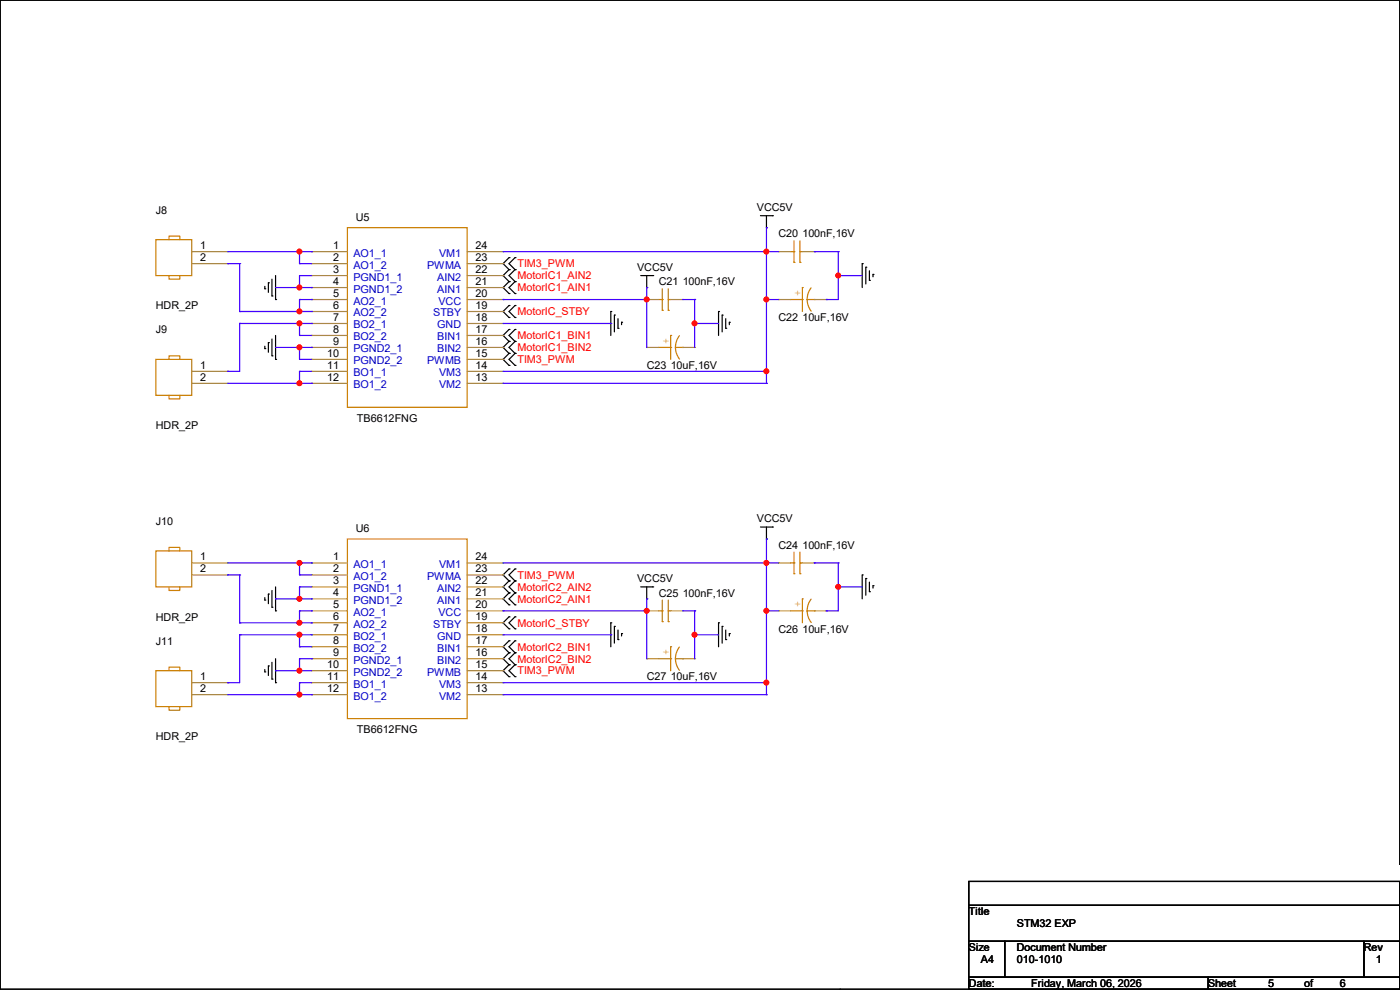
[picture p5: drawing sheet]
<svg xmlns="http://www.w3.org/2000/svg" width="297mm" height="210mm" viewBox="0 0 297 210" stroke-linecap="round" stroke-linejoin="round" font-family="sans-serif">
<path d="M0 0h297v209.8h-297zM178.2 209.8h.1" fill="none" stroke="#000" stroke-width=".25"/>
<path d="M207.9 209.8h2.3v.2h-2.3z" fill="#fff"/>
<path d="M237.6 209.8h.1" fill="none" stroke="#000" stroke-width=".25"/>
<g fill="#fff">
<path d="M267.3 209.8h2.3v.2h-2.3z"/>
<path d="M296.9 183.6h.1v4.7h-.1z"/>
</g>
<g fill="none" stroke="#000" stroke-width=".25">
<path d="M56.9 60h.1M56.9 60v2M57.7 59.2v3.6M58.5 58.5v5M108 54.7l-1.3 1.2 1.3 1.3M108 57.2l-1.3 1.3 1.3 1.2M108 59.7l-1.3 1.3 1.3 1.3M108 54.7h.1M108 57.2h.1M108 59.7h.1M109.3 54.7l-1.3 1.2 1.3 1.3M109.3 57.2l-1.3 1.3 1.3 1.2"/>
<path d="M109.3 59.7l-1.3 1.3 1.3 1.3M109.3 57.2h.1M109.3 54.7h.1M109.3 59.7h.1M135.9 58.5h2.6M137.2 58.5v2.5M138.5 58.5h.1M161.3 45.8h2.6M162.6 48.3h.1M162.6 45.8v2.5M163.9 45.8h.1M182.9 55.9h.1"/>
<path d="M182.9 55.9v5.1M183.7 56.7h.1M183.7 56.7v3.5M184.4 59.5h.1M184.4 57.4v2.1M185.2 58.2h.1M185.2 58.2v.5M56.2 74h.1M56.2 61.3h.1M56.2 60.7v.6M56.2 73.4v.6M56.9 72.7h.1"/>
<path d="M56.9 72.7v2M57.7 75.5h.1M57.7 62.8h.1M57.7 71.9v3.6M58.5 76.2h.1M58.5 63.5h.1M58.5 71.2v5M108 64.8l-1.3 1.3 1.3 1.3M108 69.9l-1.3 1.3 1.3 1.2M108 72.4l-1.3 1.3 1.3 1.3M108 75l-1.3 1.2 1.3 1.3M108 62.3h.1"/>
<path d="M108 64.8h.1M108 67.4h.1M108 69.9h.1M108 72.4h.1M108 75h.1M108 77.5h.1M109.3 64.8l-1.3 1.3 1.3 1.3M109.3 69.9l-1.3 1.3 1.3 1.2M109.3 72.4l-1.3 1.3 1.3 1.3M109.3 75l-1.3 1.2 1.3 1.3M109.3 62.3h.1M109.3 67.4h.1"/>
<path d="M109.3 64.8h.1M109.3 72.4h.1M109.3 69.9h.1M109.3 75h.1M109.3 77.5h.1M129.6 66.1h.1M129.6 66.1v5.1M130.3 66.8h.1M130.3 66.8v3.6M131.1 69.6h.1M131.1 67.6v2M131.9 68.4h.1"/>
<path d="M131.9 68.4v.5M137.2 61h.1M152.4 66.1h.1M152.4 66.1v5.1M153.2 66.8h.1M153.2 66.8v3.6M154 69.6h.1M154 67.6v2M154.7 68.4h.1M154.7 68.4v.5M161.3 111.8h2.6M162.6 114.3h.1"/>
<path d="M162.6 111.8v2.5M163.9 111.8h.1M56.2 127.3h.1M56.2 126.8v.5M56.9 126h.1M56.9 126v2.1M57.7 128.8h.1M57.7 125.3v3.5M58.5 129.6h.1M58.5 124.5v5.1M58.5 139.7v5.1M108 120.7l-1.3 1.3 1.3 1.2"/>
<path d="M108 123.2l-1.3 1.3 1.3 1.3M108 125.8l-1.3 1.2 1.3 1.3M108 130.9l-1.3 1.2 1.3 1.3M108 135.9l-1.3 1.3 1.3 1.3M108 138.5l-1.3 1.2 1.3 1.3M108 120.7h.1M108 123.2h.1M108 125.8h.1M108 128.3h.1M108 130.9h.1M108 133.4h.1M108 135.9h.1"/>
<path d="M108 138.5h.1M109.3 120.7l-1.3 1.3 1.3 1.2M109.3 123.2l-1.3 1.3 1.3 1.3M109.3 125.8l-1.3 1.2 1.3 1.3M109.3 130.9l-1.3 1.2 1.3 1.3M109.3 135.9l-1.3 1.3 1.3 1.3M109.3 138.5l-1.3 1.2 1.3 1.3M109.3 123.2h.1M109.3 120.7h.1M109.3 125.8h.1M109.3 128.3h.1M109.3 133.4h.1"/>
<path d="M109.3 130.9h.1M109.3 138.5h.1M109.3 135.9h.1M129.6 132.1h.1M129.6 132.1v5.1M130.3 132.9h.1M130.3 132.9v3.5M131.1 135.7h.1M131.1 133.6v2.1M131.9 134.4h.1M131.9 134.4v.5M135.9 124.5h2.6"/>
<path d="M137.2 127h.1M137.2 124.5v2.5M138.5 124.5h.1M152.4 132.1h.1M152.4 132.1v5.1M153.2 132.9h.1M153.2 132.9v3.5M154 135.7h.1M154 133.6v2.1M154.7 134.4h.1M154.7 134.4v.5M182.9 122h.1"/>
<path d="M182.9 122v5M183.7 122.7h.1M183.7 122.7v3.6M184.4 125.5h.1M184.4 123.5v2M185.2 124.2h.1M185.2 124.2v.6M56.2 142.5h.1M56.2 142v.5M56.9 141.3h.1M56.9 141.3v2M57.7 144.1h.1"/>
<path d="M57.7 140.5v3.6M58.5 144.8h.1M108 141l-1.3 1.3 1.3 1.3M108 141h.1M108 143.6h.1M109.3 141l-1.3 1.3 1.3 1.3M109.3 141h.1M109.3 143.6h.1M205.5 199.7h7.6v7.6h-7.6zM205.5 187h91.5v5.1h-91.5zM205.5 192.1h91.5v7.6h-91.5zM213.1 199.7h76.2v7.6h-76.2z"/>
<path d="M289.3 199.7h7.7v7.6h-7.7zM205.5 207.3h50.8v2.5h-50.8zM256.3 207.3h40.7v2.5h-40.7z"/>
</g>
<g fill="none" stroke="#cc8006" stroke-width=".25">
<path d="M33.1 50.8h7.6v7.7h-7.6zM35.9 58.5v.7h2.2v-.7M35.9 50.8v-.7h2.2v.7M73.7 48.3h25.4v38.1h-25.4zM167.7 53.4h.7M168.4 55.7h.1M168.4 53.4h.1M168.4 51.1v4.6M169.7 53.4h.5M169.7 53.4h.1M169.7 55.7h.1M169.7 51.1v4.6"/>
<path d="M33.1 76.2h7.6v7.7h-7.6zM35.9 76.2v-.7h2.2v.7M139.7 63.5h.8M139.7 73.7h2.6M140.5 65.8h.1M140.5 63.5h.1M140.5 61.3v4.5M141.8 63.5h.1M141.8 65.8h.1M141.8 61.3v4.5M141.8 63.5h.5M142.3 71.2h.1"/>
<path d="M142.3 73.7h.1M142.3 71.2v5M143.3 73.7l.3 1.6 .6 .9M143.3 73.7h1.5M144.1 71.2l-.7 1.4-.1 1.1M144.8 73.7h.1M167.7 63.5h2.5M170.2 61h.1M170.2 63.5h.1M170.2 61v5.1M171.2 63.5l.4 1.6 .5 .9M171.2 63.5h1.6"/>
<path d="M172.1 61.1l-.7 1.4-.2 1M172.8 63.5h.1M35.9 83.9v.7h2.2v-.7M33.1 116.9h7.6v7.6h-7.6zM35.9 116.9v-.8h2.2v.8M73.7 114.3h25.4v38.1h-25.4zM167.7 119.4h.7M168.4 119.4h.1M168.4 117.1v4.6M169.7 119.4h.5M169.7 119.4h.1M169.7 117.1v4.6"/>
<path d="M35.9 124.5v.8h2.2v-.8M139.7 129.6h.8M139.7 139.7h2.6M140.5 131.9h.1M140.5 129.6h.1M140.5 127.3v4.6M141.8 129.6h.1M141.8 131.9h.1M141.8 127.3v4.6M141.8 129.6h.5M142.3 137.2h.1M142.3 139.7h.1"/>
<path d="M142.3 137.2v5.1M143.3 139.7l.3 1.6 .6 .9M143.3 139.7h1.5M144.1 137.3l-.7 1.4-.1 1M144.8 139.7h.1M167.7 129.6h2.5M168.4 121.7h.1M169.7 121.7h.1M170.2 127h.1M170.2 129.6h.1M170.2 127v5.1M171.2 129.6l.4 1.5 .5 .9"/>
<path d="M171.2 129.6h1.6M172.1 127.1l-.7 1.4-.2 1.1M172.8 129.6h.1M33.1 142.3h7.6v7.6h-7.6zM35.9 149.9v.8h2.2v-.8M35.9 142.3v-.8h2.2v.8"/>
</g>
<g fill="none" stroke="#a84" stroke-width=".25">
<path d="M40.7 53.4h7.6M40.7 55.9h7.6M48.3 53.4h.1M48.3 55.9h.1M66.1 53.4h.1M66.1 55.9h.1M66.1 58.5h.1M66.1 53.4h7.6M66.1 55.9h7.6M66.1 58.5h7.6M99.1 53.4h7.6M99.1 55.9h7.6"/>
<path d="M99.1 58.5h7.6M106.7 58.5h.1M106.7 55.9h.1M106.7 53.4h.1M165.1 53.4h.1M165.1 53.4h2.6M170.2 53.4h2.6M172.8 53.4h.1M40.7 78.8h7.6M48.3 78.8h.1M66.1 61h.1M66.1 63.5h.1"/>
<path d="M66.1 66.1h.1M66.1 68.6h.1M66.1 71.2h.1M66.1 73.7h.1M66.1 76.2h.1M66.1 78.8h.1M66.1 63.5h7.6M66.1 78.8h7.6M66.1 61h7.6M66.1 66.1h7.6M66.1 68.6h7.6M66.1 71.2h7.6"/>
<path d="M66.1 73.7h7.6M66.1 76.2h7.6M99.1 63.5h7.6M99.1 78.8h7.6M99.1 61h7.6M99.1 66.1h7.6M99.1 68.6h7.6M99.1 71.2h7.6M99.1 73.7h7.6M99.1 76.2h7.6M106.7 78.8h.1M106.7 76.2h.1"/>
<path d="M106.7 73.7h.1M106.7 71.2h.1M106.7 68.6h.1M106.7 66.1h.1M106.7 63.5h.1M106.7 61h.1M137.2 63.5h.1M137.2 73.7h.1M137.2 63.5h2.5M137.2 73.7h2.5M142.3 63.5h2.5M144.8 63.5h.1"/>
<path d="M144.8 73.7h2.6M147.4 73.7h.1M165.1 63.5h.1M165.1 63.5h2.6M172.8 63.5h2.5M175.3 63.5h.1M40.7 81.3h7.6M48.3 81.3h.1M66.1 81.3h.1M66.1 81.3h7.6M99.1 81.3h7.6M106.7 81.3h.1"/>
<path d="M40.7 119.4h7.6M48.3 119.4h.1M66.1 119.4h.1M66.1 119.4h7.6M99.1 119.4h7.6M106.7 119.4h.1M165.1 119.4h.1M165.1 119.4h2.6M170.2 119.4h2.6M172.8 119.4h.1M40.7 122h7.6M48.3 122h.1"/>
<path d="M66.1 122h.1M66.1 124.5h.1M66.1 127h.1M66.1 129.6h.1M66.1 132.1h.1M66.1 134.7h.1M66.1 137.2h.1M66.1 139.7h.1M66.1 129.6h7.6M66.1 122h7.6M66.1 124.5h7.6M66.1 127h7.6"/>
<path d="M66.1 132.1h7.6M66.1 134.7h7.6M66.1 137.2h7.6M66.1 139.7h7.6M99.1 129.6h7.6M99.1 122h7.6M99.1 124.5h7.6M99.1 127h7.6M99.1 132.1h7.6M99.1 134.7h7.6M99.1 137.2h7.6M99.1 139.7h7.6"/>
<path d="M106.7 139.7h.1M106.7 137.2h.1M106.7 134.7h.1M106.7 132.1h.1M106.7 129.6h.1M106.7 127h.1M106.7 124.5h.1M106.7 122h.1M137.2 129.6h.1M137.2 139.7h.1M137.2 129.6h2.5M137.2 139.7h2.5"/>
<path d="M142.3 129.6h2.5M144.8 129.6h.1M144.8 139.7h2.6M147.4 139.7h.1M165.1 129.6h.1M165.1 129.6h2.6M172.8 129.6h2.5M175.3 129.6h.1M40.7 144.8h7.6M40.7 147.4h7.6M48.3 144.8h.1M48.3 147.4h.1"/>
<path d="M66.1 142.3h.1M66.1 144.8h.1M66.1 147.4h.1M66.1 144.8h7.6M66.1 147.4h7.6M66.1 142.3h7.6M99.1 144.8h7.6M99.1 147.4h7.6M99.1 142.3h7.6M106.7 147.4h.1M106.7 144.8h.1M106.7 142.3h.1"/>
</g>
<g fill="none" stroke="#4200ff" stroke-width=".25">
<path d="M48.3 55.9h2.5M48.3 55.9h.1M48.3 53.4h17.8M50.8 55.9h.1M50.8 55.9v10.2M63.5 58.5h2.6M63.5 55.9h2.6M63.5 58.5h.1M63.5 53.4h.1M63.5 55.9h.1M63.5 53.4v2.5M63.5 58.5v2.5"/>
<path d="M66.1 53.4h.1M106.7 53.4h58.4M162.6 53.4h.1M162.6 48.3h.1M162.6 48.3v33M172.8 53.4h5M172.8 53.4h.1M177.8 53.4h.1M177.8 58.5h.1M177.8 53.4v10.1h-2.5M177.8 58.5h5.1M48.3 78.8h.1"/>
<path d="M50.8 66.1h.1M50.8 68.6h.1M50.8 66.1h15.3M50.8 68.6v10.2h-2.5M50.8 68.6h15.3M58.5 61h7.6M58.5 73.7h7.6M63.5 76.2h2.6M63.5 71.2h2.6M63.5 78.8h2.6M63.5 61h.1M63.5 73.7h.1"/>
<path d="M63.5 76.2h.1M63.5 63.5h.1M63.5 71.2h.1M63.5 68.6h.1M63.5 78.8h.1M63.5 63.5v2.6M63.5 68.6v2.6M63.5 73.7v2.5M63.5 78.8v2.5M63.5 63.5h2.6M66.1 61h.1M66.1 73.7h.1"/>
<path d="M66.1 63.5h.1M66.1 66.1h.1M66.1 68.6h.1M106.7 63.5h30.5M106.7 63.5h.1M106.7 68.6h22.9M106.7 78.8h55.9M129.6 68.6h.1M137.2 63.5h.1M137.2 61h.1M137.2 61v12.7M144.8 63.5h2.6"/>
<path d="M147.4 68.6h5M147.4 63.5h.1M147.4 68.6h.1M147.4 63.5v10.2M162.6 63.5h.1M162.6 78.8h.1M162.6 63.5h2.5M175.3 63.5h.1M48.3 81.3h17.8M63.5 81.3h.1M66.1 81.3h.1M106.7 81.3h55.9"/>
<path d="M162.6 81.3h.1M48.3 119.4h17.8M63.5 119.4h.1M63.5 119.4v2.6M66.1 119.4h.1M106.7 119.4h58.4M162.6 114.3h.1M162.6 119.4h.1M162.6 114.3v33.1M172.8 119.4h5M172.8 119.4h.1M177.8 119.4h.1"/>
<path d="M177.8 119.4v10.2h-2.5M48.3 122h2.5M48.3 122h.1M50.8 122h.1M50.8 132.1h.1M50.8 134.7h.1M50.8 122v10.1M50.8 134.7v10.1h-2.5M50.8 132.1h15.3M50.8 134.7h15.3M58.5 127h7.6M58.5 127h.1"/>
<path d="M63.5 122h2.6M63.5 124.5h2.6M63.5 137.2h2.6M63.5 122h.1M63.5 124.5h.1M63.5 127h.1M63.5 129.6h.1M63.5 134.7h.1M63.5 137.2h.1M63.5 139.7h.1M63.5 124.5v2.5M63.5 129.6v2.5"/>
<path d="M63.5 134.7v2.5M63.5 139.7v2.6M63.5 129.6h2.6M63.5 139.7h2.6M66.1 127h.1M66.1 129.6h.1M66.1 132.1h.1M66.1 134.7h.1M66.1 139.7h.1M106.7 129.6h30.5M106.7 129.6h.1M106.7 134.7h22.9"/>
<path d="M129.6 134.7h.1M137.2 129.6h.1M137.2 127h.1M137.2 127v12.7M144.8 129.6h2.6M147.4 134.7h5M147.4 129.6h.1M147.4 134.7h.1M147.4 129.6v10.1M162.6 129.6h.1M162.6 129.6h2.5M175.3 129.6h.1"/>
<path d="M177.8 124.5h.1M177.8 124.5h5.1M48.3 144.8h.1M48.3 147.4h17.8M58.5 142.3h7.6M58.5 142.3h.1M63.5 144.8h2.6M63.5 142.3h.1M63.5 144.8h.1M63.5 147.4h.1M63.5 144.8v2.6M66.1 147.4h.1"/>
<path d="M106.7 144.8h55.9M106.7 147.4h55.9M162.6 144.8h.1M162.6 147.4h.1"/>
</g>
<g fill="#f00" stroke="#f00" stroke-width=".25">
<circle cx="63.5" cy="61" r=".49"/>
<circle cx="63.5" cy="73.7" r=".49"/>
<circle cx="63.5" cy="53.4" r=".49"/>
<circle cx="63.5" cy="66.1" r=".49"/>
<circle cx="63.5" cy="68.6" r=".49"/>
<circle cx="63.5" cy="81.3" r=".49"/>
<circle cx="177.8" cy="58.4" r=".49"/>
<circle cx="162.6" cy="53.4" r=".49"/>
<circle cx="162.6" cy="63.5" r=".49"/>
<circle cx="162.6" cy="78.8" r=".49"/>
<circle cx="137.2" cy="63.5" r=".49"/>
<circle cx="147.3" cy="68.6" r=".49"/>
<circle cx="63.5" cy="119.4" r=".49"/>
<circle cx="162.6" cy="119.4" r=".49"/>
<circle cx="177.8" cy="124.5" r=".49"/>
<circle cx="63.5" cy="127" r=".49"/>
<circle cx="63.5" cy="132.1" r=".49"/>
<circle cx="137.2" cy="129.6" r=".49"/>
<circle cx="162.6" cy="129.6" r=".49"/>
<circle cx="63.5" cy="134.6" r=".49"/>
<circle cx="147.3" cy="134.6" r=".49"/>
<circle cx="63.5" cy="142.3" r=".49"/>
<circle cx="162.6" cy="144.8" r=".49"/>
<circle cx="63.5" cy="147.3" r=".49"/>
</g>
<g font-size="2.3">
<text x="33.1" y="45.3">J8</text>
<text x="75.5" y="46.8">U5</text>
<text x="160.6" y="44.8">VCC5V</text>
<text x="42.5" y="52.8">1</text>
<text x="70.7" y="52.8">1</text>
<text x="100.9" y="52.8">24</text>
<text x="165.1" y="50.4">C20 100nF,16V</text>
<text x="42.5" y="55.4">2</text>
<text x="70.7" y="55.4">2</text>
<text x="70.7" y="57.9">3</text>
<text x="100.9" y="55.4">23</text>
<text x="100.9" y="57.9">22</text>
<text x="135.2" y="57.5">VCC5V</text>
<text x="33.1" y="65.6">HDR_2P</text>
<text x="70.7" y="60.4">4</text>
<text x="70.7" y="63">5</text>
<text x="70.7" y="65.5">6</text>
<text x="100.9" y="65.5">19</text>
<text x="100.9" y="60.4">21</text>
<text x="100.9" y="63">20</text>
<text x="139.7" y="60.5">C21 100nF,16V</text>
<text x="33.1" y="70.7">J9</text>
<text x="70.7" y="68.1">7</text>
<text x="70.7" y="70.6">8</text>
<text x="100.9" y="70.6">17</text>
<text x="100.9" y="68.1">18</text>
<text x="165.1" y="68.2">C22 10uF,16V</text>
<text x="69.4" y="75.7">10</text>
<text x="70.7" y="73.1">9</text>
<text x="100.9" y="75.7">15</text>
<text x="100.9" y="73.1">16</text>
<text x="42.5" y="78.2">1</text>
<text x="42.5" y="80.8">2</text>
<text x="69.4" y="78.2">11</text>
<text x="69.4" y="80.8">12</text>
<text x="100.9" y="80.8">13</text>
<text x="100.9" y="78.2">14</text>
<text x="137.2" y="78.3">C23 10uF,16V</text>
<text x="75.7" y="89.5">TB6612FNG</text>
<text x="33.1" y="91">HDR_2P</text>
<text x="33.1" y="111.3">J10</text>
<text x="75.5" y="112.9">U6</text>
<text x="160.6" y="110.8">VCC5V</text>
<text x="42.5" y="118.9">1</text>
<text x="70.7" y="118.9">1</text>
<text x="100.9" y="118.9">24</text>
<text x="165.1" y="116.4">C24 100nF,16V</text>
<text x="42.5" y="121.4">2</text>
<text x="70.7" y="121.4">2</text>
<text x="70.7" y="123.9">3</text>
<text x="100.9" y="121.4">23</text>
<text x="100.9" y="123.9">22</text>
<text x="135.2" y="123.5">VCC5V</text>
<text x="33.1" y="131.7">HDR_2P</text>
<text x="70.7" y="126.5">4</text>
<text x="70.7" y="129">5</text>
<text x="70.7" y="131.6">6</text>
<text x="100.9" y="131.6">19</text>
<text x="100.9" y="126.5">21</text>
<text x="100.9" y="129">20</text>
<text x="139.7" y="126.6">C25 100nF,16V</text>
<text x="33.1" y="136.7">J11</text>
<text x="70.7" y="134.1">7</text>
<text x="70.7" y="136.6">8</text>
<text x="100.9" y="136.6">17</text>
<text x="100.9" y="134.1">18</text>
<text x="165.1" y="134.2">C26 10uF,16V</text>
<text x="69.4" y="141.7">10</text>
<text x="70.7" y="139.2">9</text>
<text x="100.9" y="141.7">15</text>
<text x="100.9" y="139.2">16</text>
<text x="42.5" y="144.3">1</text>
<text x="42.5" y="146.8">2</text>
<text x="69.4" y="144.3">11</text>
<text x="69.4" y="146.8">12</text>
<text x="100.9" y="146.8">13</text>
<text x="100.9" y="144.3">14</text>
<text x="137.2" y="144.4">C27 10uF,16V</text>
<text x="75.7" y="155.6">TB6612FNG</text>
<text x="33.1" y="157.1">HDR_2P</text>
<text x="205.5" y="194.2">Title</text>
<text x="215.7" y="196.7">STM32 EXP</text>
<text x="205.5" y="201.8">Size</text>
<text x="215.6" y="201.8">Document Number</text>
<text x="289.3" y="201.8">Rev</text>
<text x="205.5" y="209.5">Date:</text>
<text x="208.1" y="204.3">A4</text>
<text x="215.7" y="204.3">010-1010</text>
<text x="218.8" y="209.4">Friday, March 06, 2026</text>
<text x="256.2" y="209.5">Sheet</text>
<text x="269" y="209.4">5</text>
<text x="276.7" y="209.4">of</text>
<text x="284.3" y="209.4">6</text>
<text x="291.9" y="204.3">1</text>
</g>
<g font-size="2.3" fill="#00c">
<text x="75" y="54.4">AO1_1</text>
<text x="75" y="57">AO1_2</text>
<text x="75" y="59.5">PGND1_1</text>
<text x="90.6" y="57">PWMA</text>
<text x="92.8" y="59.5">AIN2</text>
<text x="93.1" y="54.4">VM1</text>
<text x="75" y="62.1">PGND1_2</text>
<text x="75" y="64.6">AO2_1</text>
<text x="92.8" y="62.1">AIN1</text>
<text x="93" y="64.6">VCC</text>
<text x="75" y="67.1">AO2_2</text>
<text x="75" y="69.7">BO2_1</text>
<text x="91.9" y="67.1">STBY</text>
<text x="92.8" y="69.7">GND</text>
<text x="75" y="72.2">BO2_2</text>
<text x="75" y="74.8">PGND2_1</text>
<text x="75" y="77.3">PGND2_2</text>
<text x="90.6" y="77.3">PWMB</text>
<text x="92.8" y="74.8">BIN2</text>
<text x="92.8" y="72.2">BIN1</text>
<text x="75" y="79.8">BO1_1</text>
<text x="75" y="82.4">BO1_2</text>
<text x="93.1" y="82.4">VM2</text>
<text x="93.1" y="79.8">VM3</text>
<text x="75" y="120.5">AO1_1</text>
<text x="75" y="123">AO1_2</text>
<text x="75" y="125.6">PGND1_1</text>
<text x="90.6" y="123">PWMA</text>
<text x="92.8" y="125.6">AIN2</text>
<text x="93.1" y="120.5">VM1</text>
<text x="75" y="128.1">PGND1_2</text>
<text x="75" y="130.6">AO2_1</text>
<text x="92.8" y="128.1">AIN1</text>
<text x="93" y="130.6">VCC</text>
<text x="75" y="133.2">AO2_2</text>
<text x="75" y="135.7">BO2_1</text>
<text x="91.9" y="133.2">STBY</text>
<text x="92.8" y="135.7">GND</text>
<text x="75" y="138.3">BO2_2</text>
<text x="75" y="140.8">PGND2_1</text>
<text x="75" y="143.3">PGND2_2</text>
<text x="90.6" y="143.3">PWMB</text>
<text x="92.8" y="140.8">BIN2</text>
<text x="92.8" y="138.3">BIN1</text>
<text x="75" y="145.9">BO1_1</text>
<text x="75" y="148.4">BO1_2</text>
<text x="93.1" y="148.4">VM2</text>
<text x="93.1" y="145.9">VM3</text>
</g>
<g font-size="2.3" fill="#f00">
<text x="109.8" y="56.7">TIM3_PWM</text>
<text x="109.8" y="59.3">MotorIC1_AIN2</text>
<text x="109.8" y="61.8">MotorIC1_AIN1</text>
<text x="109.8" y="66.9">MotorIC_STBY</text>
<text x="109.8" y="72">MotorIC1_BIN1</text>
<text x="109.8" y="74.5">MotorIC1_BIN2</text>
<text x="109.8" y="77">TIM3_PWM</text>
<text x="109.8" y="122.8">TIM3_PWM</text>
<text x="109.8" y="125.3">MotorIC2_AIN2</text>
<text x="109.8" y="127.8">MotorIC2_AIN1</text>
<text x="109.8" y="132.9">MotorIC_STBY</text>
<text x="109.8" y="138">MotorIC2_BIN1</text>
<text x="109.8" y="140.5">MotorIC2_BIN2</text>
<text x="109.8" y="143.1">TIM3_PWM</text>
</g>
<g font-size="2.3" fill="#cc8006">
<text x="169.9" y="62.8" transform="rotate(-90 169.9 62.8)">+</text>
<text x="141.9" y="72.9" transform="rotate(-90 141.9 72.9)">+</text>
<text x="169.9" y="128.8" transform="rotate(-90 169.9 128.8)">+</text>
<text x="141.9" y="139" transform="rotate(-90 141.9 139)">+</text>
</g>
</svg>
